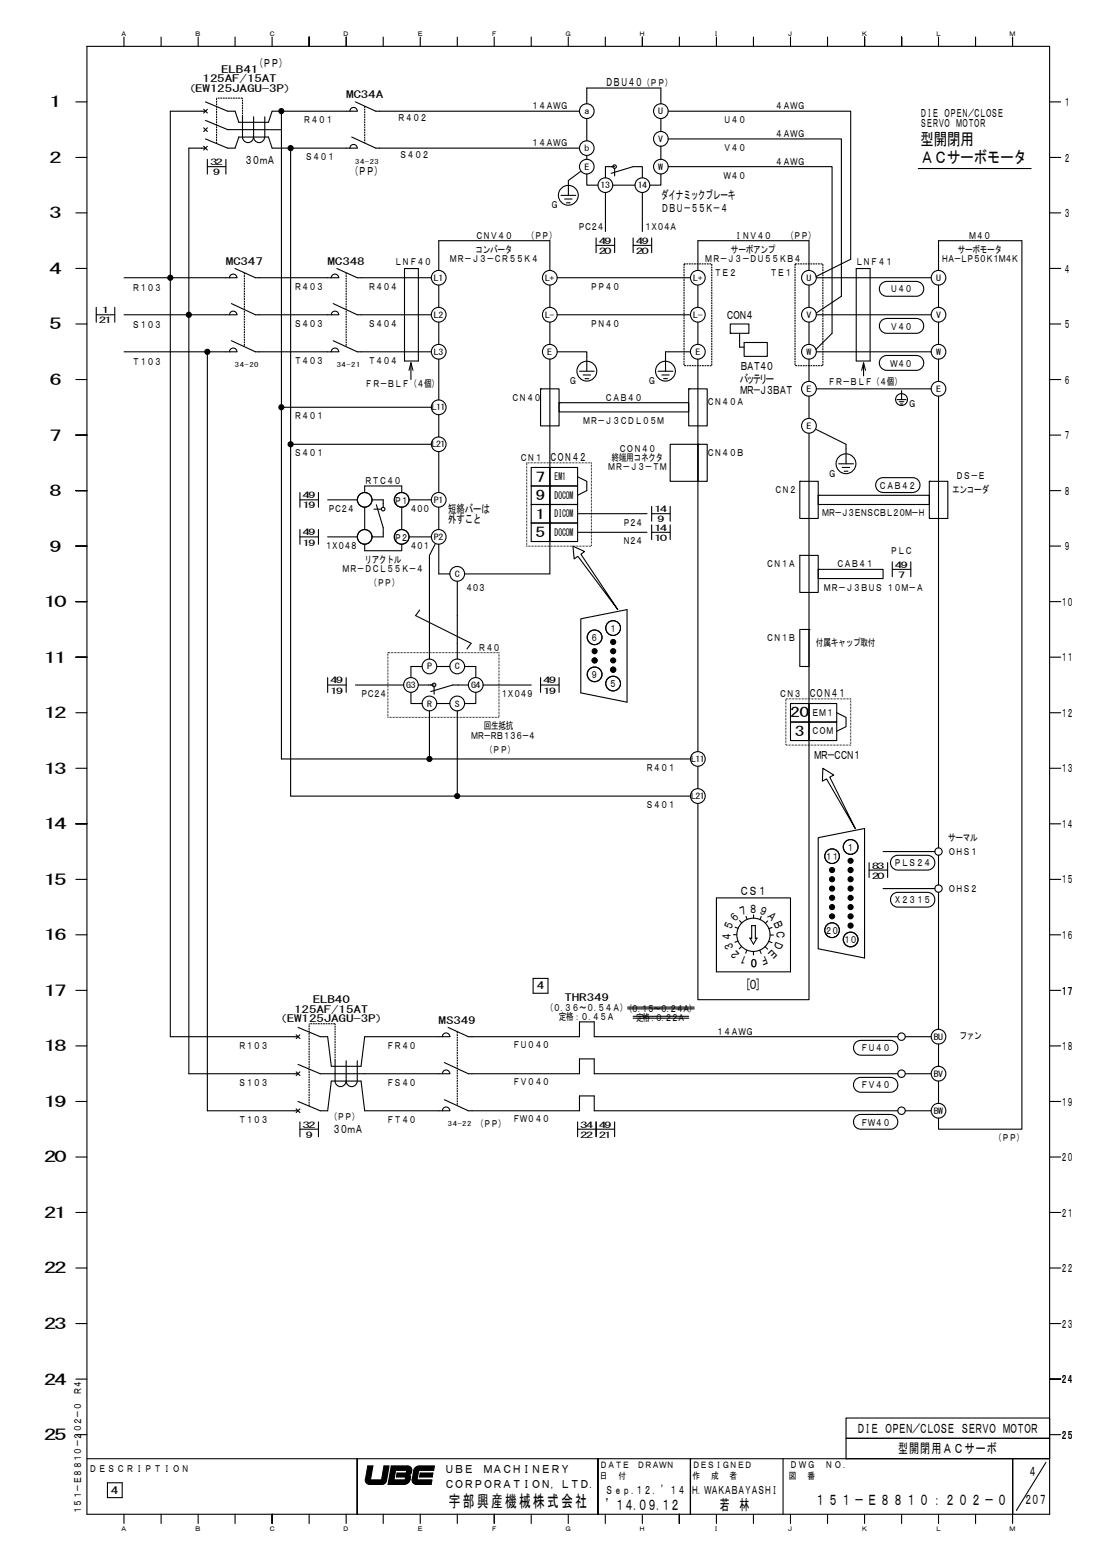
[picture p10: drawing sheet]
<svg xmlns="http://www.w3.org/2000/svg" width="210mm" height="297mm" viewBox="0 0 210 297" stroke-linecap="round" stroke-linejoin="round" font-family="sans-serif">
<g fill="none" stroke="#000" stroke-width=".21">
<path d="M14.5 19.5h2.1M16.6 8.8h183.8v280.3h-183.8zM23.7 7.1v1.7M30.8 7.1v1.7M37.8 7.1v1.7M39.2 19.5l4.3 1.7h1.4l.7 2.1h5.6l.7-2.1h16.3M44.9 7.1v1.7M51.9 7.1v1.7M59 7.1v1.7M66.1 7.1v1.7M67.9 19.5l3.8 1.7h38.9M73.2 7.1v1.7"/>
<path d="M80.2 7.1v1.7M87.3 7.1v1.7M94.3 7.1v1.7M101.4 7.1v1.7M108.5 7.1v1.7M112 19.8v-3h14.2v3M115.5 7.1v1.7M122.6 7.1v1.7M129.7 7.1v1.7M136.8 7.1v1.7M143.8 7.1v1.7M150.9 7.1v1.7"/>
<path d="M158 7.1v1.7M165 7.1v1.7M172.1 7.1v1.7M179.2 7.1v1.7M186.2 7.1v1.7M193.3 7.1v1.7M200.4 19.5h2.1M14.5 30.1h2.1M38.9 24.4l.7 .7M38.9 20.9l.7 .7M38.9 27.9l.7 .7M39.2 23l4.3 1.7 10.2 .1"/>
<path d="M39.2 21.2h-6.7v176.7h24.4M39.2 28.3h-3.2v176.7h20.9M39.2 26.5l4.3 1.8h1.4l.7-2.1h5.6l.7 2.1h16.3M39.6 24.4l-.7 .7M39.6 31.8h3.5M39.6 30.4v2.8M39.6 20.9l-.7 .7M39.6 27.9l-.7 .7M43.1 30.4v2.8M46.3 22.3v3.9a1.06 1.06 0 0 0 1 1 1.06 1.06 0 0 0 1.1-1v-3.9M50.5 22.3v3.9a1.06 1.06 0 0 1-1 1 1.06 1.06 0 0 1-1.1-1M53.7 21.2v123.7h78.1"/>
<path d="M55.5 28.3v123.7h76.3M66.8 21.2a.7 .7 0 0 1 .7-.7 .7 .7 0 0 1 .7 .7M66.8 28.3a.7 .7 0 0 1 .7-.7 .7 .7 0 0 1 .7 .7M67.1 26.2l4.6 2.1h38.9M107.1 37.3h2.8M107.8 38h1.4M108.1 38.7h.7M110.8 32.7l-2.3 1.8v2.8M112 33.2v2.1h2.2M112 22.6v4.3M112 29.7v.7M115.6 36.8v7.4"/>
<path d="M116.7 33.1l4.2-1.3h1.7v2.1M117 35.3h4.2M117.3 31.8h-1.7v2.1M117.3 32.2v1.4M122.6 36.8v7.4M126.2 33.2v2.1h-2.2M126.2 22.6v2.5M126.2 27.9v2.5M127.6 31.8h31.2v31.8l-3.1 3.1M127.6 21.2h34.8v28.3l-6.7 3.3M127.6 26.5h33v30.1l-4.7 3.1M175.3 32.2h21.5"/>
<path d="M200.4 30.1h2.1M14.5 40.6h2.1M14.5 51.2h2.1M18.4 58.7v2.8M21.9 58.7v2.8M43.8 53a.71 .71 0 0 1 .7-.7 .71 .71 0 0 1 .7 .7h-21.5M44.2 58l4.6 2.1h15.9a.71 .71 0 0 0-.7-.7 .71 .71 0 0 0-.8 .7M44.9 51.3l3.9 1.7h15.9a.71 .71 0 0 0-.7-.7 .71 .71 0 0 0-.8 .7M63.6 58l4.6 2.1h14.1M64.3 51.3l3.9 1.7h14.1M77.2 51.3h2.7v17.6h-2.7zM83.8 54.4v4.3"/>
<path d="M83.8 51.6v-5.6h21.2v5.6M105 54.4v4.3M106.4 53h25.4M113.8 45.4v2.8M113.8 46.8h3.5M117.3 45.4v2.8M120.9 46.8h3.5M120.9 45.4v2.8M124.4 45.4v2.8M133.2 54.4v4.3M133.2 51.6v-5.6h21.2v5.6M154.4 54.4v4.3"/>
<path d="M155.9 53h21.9M163.4 51.3h2.7v17.6h-2.7zM168.2 54.2l.4-.3 .7-.2h5.6a1.42 1.42 0 0 1 1.4 1.4 1.42 1.42 0 0 1-1.4 1.5h-5.8a1.42 1.42 0 0 1-.9-2.4zM179.2 51.6v-5.6h15.9v169.6h-15.9v-2.2M179.2 54.4v4.3M200.4 40.6h2.1M200.4 51.2h2.1M14.5 61.8h2.1M14.5 72.5h2.1M18.4 60.1h3.5M39.6 67.2v144.8h17.3M43.8 60.1a.71 .71 0 0 1 .7-.7 .71 .71 0 0 1 .7 .7h-21.5"/>
<path d="M43.8 67.1a.71 .71 0 0 1 .7-.7 .71 .71 0 0 1 .7 .7l-21.5 .1M44.2 65l4.6 2.2 15.9-.1a.71 .71 0 0 0-.7-.7 .71 .71 0 0 0-.8 .7M53.7 77.7h28.6M63.6 65l4.6 2.2h14.1M78.4 69.3l-.3 1.4M78.4 69.3v3.2M78.4 69.3l.4 1.4M83.8 61.5v4.2M83.8 79.2v4.2M83.8 68.6v7.7M103.2 74.2h3.5v7.1h-3.5zM103.2 74.2h.1"/>
<path d="M105 68.6v41h-16.3M105 61.5v4.2M106.4 60.1h25.4M106.4 67.2h5.6v3.7M106.7 76.9h24.8v1.7h-24.8zM106.7 76.9h.1M110.6 70.9h2.8M111.3 71.6h1.4M111.7 72.3h.7M125.6 70.9h2.9M126.3 71.6h1.4M126.7 72.3h.7"/>
<path d="M131.5 74.2h3.5v7.1h-3.5zM131.5 74.2h.1M131.8 67.2h-4.8v3.7M133.2 61.5v4.2M133.2 68.6v74.9M139.4 61.8h3.6v1.8h-3.6zM139.4 63.6h.1M141.2 63.6v2.7h.8M142 65.4h4.5v2.6h-4.5zM142 65.4h.1M154.4 61.5v4.2M154.4 68.6v4.2"/>
<path d="M154.4 75.6v4.3M155.9 60.1h21.9M155.9 67.2h21.9M155.9 74.2h21.9M164.8 69.3l-.3 1.4M164.8 69.3l.4 1.4M164.8 69.3v2.5M168.2 68.4l.4-.4 .5-.1h5.8a1.42 1.42 0 0 1 1.4 1.4 1.42 1.42 0 0 1-1.4 1.4h-5.8a1.42 1.42 0 0 1-.9-2.3zM168.2 61.3l.4-.3 .7-.2h5.6a1.42 1.42 0 0 1 1.4 1.4 1.42 1.42 0 0 1-1.4 1.4h-5.8a1.43 1.43 0 0 1-.9-2.3zM171.2 76.3h1.8M171.7 76.7h.8M171.9 77.1h.4"/>
<path d="M172.1 74.6v1.7M179.2 61.5v4.2M179.2 75.6v86.3M179.2 68.6v4.2M200.4 61.8h2.1M200.4 72.5h2.1M14.5 83.1h2.1M14.5 93.7h2.1M55.5 84.8h26.8M57.3 95.4h3.5M57.3 94v2.8M60.8 94v2.8"/>
<path d="M62.5 95.4h5.7M69.6 96.8v4.3M69.6 94v-1.2h7.1v1.2M71 95.4h2.2v1.4M71.4 97.2h1.4M71.8 96.4l1.4 4.3v1.8h-2.2M76.7 96.8v4.3M78.1 95.4h4.2M83.8 96.8v4.3M83.8 86.2v7.8M100.5 88.3h12.4v16h-12.4zM101.4 89.2h3.6v14.2h-3.6z"/>
<path d="M101.4 92.8h3.6M101.4 96.3h3.6M101.4 99.8h3.6M105 89.2h5.3v3.6h-5.3zM105 89.2h.1M105 92.8h5.3v3.5h-5.3zM105 92.8h.1M105 96.3h5.3v3.5h-5.3zM105 96.3h.1M105 99.8h5.3v3.6h-5.3zM105 99.8h.1M110.3 91l1.7 .9v1.8l-1.7 .9"/>
<path d="M110.3 98.1h13.2M124.4 98.1h3.5M124.4 96.7v2.8M127.9 96.7v2.8M127.9 84.8h5.3v7.1h-5.3zM133.2 84.8h1.8v7.1h-1.8zM133.2 84.8h.1M152.7 91.9h3.5v7.1h-3.5zM152.7 91.9h.1M154.4 82.7v108.1h-21.2v-37.4M155.9 82l5.6 2.8v3.7M156.2 94.6h21.2v1.7h-21.2z"/>
<path d="M156.2 94.6h.1M160.1 88.5h2.8M160.8 89.2h1.4M161.1 90h.8M167.5 91.7l.4-.3 .5-.2h5.8a1.42 1.42 0 0 1 1.4 1.4 1.42 1.42 0 0 1-1.4 1.4h-5.6a1.42 1.42 0 0 1-1.3-.8 1.42 1.42 0 0 1 .2-1.5zM177.4 91.9h3.5v7.1h-3.5zM177.4 91.9h.1M200.4 83.1h2.1M200.4 93.7h2.1M14.5 104.2h2.1M14.5 114.9h2.1M57.3 102.5h3.5"/>
<path d="M57.3 101.1v2.8M60.8 101.1v2.8M62.5 102.5h5.7M76.7 103.9v1.2h-7.1v-1.2M78.1 102.5h4.2M80.1 116.5l-.8 1 10.6 5.3-.8 1.1M83.1 103.8l-1.1 2.2v19.8M83.8 103.9v5.7h2.1M87.3 111v14.8M109.4 104.3l2.2 1-.7 .5 7 10.6-7.6-10.2-.7 .5zM110.3 101.6h13.2M110.9 118.1l8.8-1.7v17.6l-8.8-1.7z"/>
<path d="M124.4 101.6h3.5M124.4 100.2v2.8M127.9 100.2v2.8M152.7 106h3.5v7.1h-3.5zM152.7 106h.1M156.2 108.7h12.4v1.7h-12.4zM156.2 108.7h.1M170.3 107.3v2.8M170.3 108.7h3.6M173.9 107.3v2.8M200.4 104.2h2.1M200.4 114.9h2.1"/>
<path d="M14.5 125.5h2.1M14.5 136.1h2.1M62.5 130.8h3.6M62.5 129.3v2.9M66.1 129.3v2.9M67.9 130.8h9.1M74 124.6h21.3v12.3h-21.3zM78.4 132.2v2.1h2.2M80.6 127.2h-2.2v2.1M82 135.7v9.2M82.9 130.8h-3M82.9 131.1v1.4"/>
<path d="M83.4 134.3h2.5M83.4 127.2h2.5M87.3 135.7v16.3M88.7 127.2h2.1v2.1M89.4 130.8h-3l-4.2 1.2M90.8 132.2v2.1h-2.1M92.2 130.8h9.2M103.2 130.8h3.5M103.2 129.3v2.9M106.7 129.3v2.9M150 133.4h12.4v8.8h-12.4zM150.9 134.3h3.5v7.1h-3.5z"/>
<path d="M150.9 137.8h3.5M152.7 120.2h1.7v7h-1.7zM154.4 134.3h5.3v3.5h-5.3zM154.4 134.3h.1M154.4 137.8h5.3v3.6h-5.3zM154.4 137.8h.1M154.4 120.2h.1M159.7 136.1l1.8 .8v1.8l-1.8 .9M200.4 125.5h2.1M200.4 136.1h2.1M14.5 146.7h2.1M14.5 157.3h2.1"/>
<path d="M133.2 146.3v4.3M156.2 159.9l8.8-1.7v24.7l-8.8-1.8zM157.1 146.7l2.1 1.3-.8 .4 4.9 9.8-5.5-9.5-.8 .4zM200.4 146.7h2.1M200.4 157.3h2.1M14.5 167.9h2.1M14.5 178.5h2.1M136.8 171.4h14.1v14.1h-14.1zM140 178.4h.6M140.3 177l.6 .2M140.9 179.7l-.6 .2M141.2 175.7l.4 .5"/>
<path d="M142.4 174.9l.2 .6M143.4 176.7h.8v2.5l.3-.1-.7 1.1-.6-1.1 .3 .1v-2.5M143.8 174.6v.7M145.3 175l-.2 .5M146.6 175.8l-.5 .4M146.7 179.7l.7 .3M147 178.5h.6M147.4 177.1l-.6 .2M165.9 164.7v2.8M165.9 166.1h3.5M168.6 162.6h9.9M168.6 169.6h9.9"/>
<path d="M169.4 164.7v2.8M170.3 163.8l.4-.3 .6-.2h5.7a1.41 1.41 0 0 1 1.5 1.4 1.41 1.41 0 0 1-1.5 1.4h-5.7a1.42 1.42 0 0 1-1-2.3zM170.3 170.8l.4-.3 .6-.2h5.7a1.41 1.41 0 0 1 1.5 1.5 1.41 1.41 0 0 1-1.5 1.4h-5.7a1.42 1.42 0 0 1-1-2.4zM179.2 163.3v5.6M179.2 170.3v26.2M200.4 167.9h2.1M200.4 178.5h2.1M14.5 189.1h2.1M14.5 199.7h2.1M56.5 197.5l.8 .8M56.9 196.1l4.2 1.8h1.4l.7 5.7h5.7l.7-5.7h16.3a.71 .71 0 0 0-.7-.7 .71 .71 0 0 0-.7 .7M57.3 197.5l-.8 .8"/>
<path d="M85.5 196.1l3.9 1.8h21.2v-2.8h2.8v2.8h58M101.8 186.8h2.8v2.8h-2.8zM119.8 192.6h12.7M119.8 192.3h12.7M120.9 194.4h10.6M120.9 194h10.6M141.5 180.7l-.4 .4M142.6 181.4l-.3 .6M143.8 181.7v.6M145 181.4l.3 .6M146 180.7l.5 .5M163.2 199.1l.4-.3 .7-.2h5.7a1.42 1.42 0 0 1 1.4 1.4 1.42 1.42 0 0 1-1.4 1.4h-5.7a1.42 1.42 0 0 1-1.3-.8 1.42 1.42 0 0 1 .2-1.5z"/>
<path d="M172.8 197.9h5M179.2 199.3v4.3M200.4 189.1h2.1M200.4 199.7h2.1M14.5 210.3h2.1M56.5 204.6l.8 .7M56.5 211.7l.8 .7M56.9 203.2l4.2 1.8h24.8a.71 .71 0 0 0-.7-.7 .71 .71 0 0 0-.7 .7M56.9 210.3l4.2 1.7h1.4l.7-5.6h5.7l.7 5.6h16.3a.71 .71 0 0 0-.7-.7 .71 .71 0 0 0-.7 .7M57.3 214.2v2.8M57.3 204.6l-.8 .7M57.3 211.7l-.8 .7"/>
<path d="M57.3 215.6h3.5M60.8 214.2v2.8M64 202.5v3.9a1.05 1.05 0 0 0 1 1 1.05 1.05 0 0 0 1.1-1M66.1 202.5v3.9a1.06 1.06 0 0 0 1 1 1.06 1.06 0 0 0 1.1-1v-3.9M84.8 202.8l4.6 2.2h21.2v-2.9h2.8v2.9h58M84.8 209.9l4.6 2.1h21.2v-2.8h2.8v2.8h58M110.3 215.6h7M110.3 214.2v2.8M113.8 214.2v2.8M117.3 214.2v2.8M163.2 206.2l.4-.3 .6-.2h5.8a1.42 1.42 0 0 1 1.4 1.4 1.42 1.42 0 0 1-1.4 1.4h-5.8a1.43 1.43 0 0 1-1-2.3zM163.2 213.2l.4-.3 .6-.2h5.8a1.41 1.41 0 0 1 1.4 1.5 1.41 1.41 0 0 1-1.4 1.4h-5.8a1.42 1.42 0 0 1-1-2.4z"/>
<path d="M172.8 212h5M172.8 205h5M179.2 206.4v4.2M200.4 210.3h2.1M14.5 220.9h2.1M14.5 231.5h2.1M200.4 220.9h2.1M200.4 231.5h2.1M14.5 242.1h2.1M14.5 252.7h2.1M200.4 242.1h2.1M200.4 252.7h2.1"/>
<path d="M14.5 263.3h2.1M14.5 273.9h2.1M16.6 278.5h183.8M68.2 278.5v10.6M114.2 278.5v10.6M131.8 278.5v10.6M149.5 278.5v10.6M161.5 270.7h38.9v3.9h-38.9zM161.5 274.6h.1M161.5 274.6h38.9v3.9h-38.9zM161.5 278.5h.1M193.3 278.5v12.3"/>
<path d="M199.7 279.2l-5.7 9.2M200.4 263.3h2.1M200.4 273.9h2.1M20.5 283.1h2.8v2.8h-2.8zM23.7 289.1v1.7M30.8 289.1v1.7M37.8 289.1v1.7M44.9 289.1v1.7M51.9 289.1v1.7M59 289.1v1.7M66.1 289.1v1.7M73.2 289.1v1.7"/>
<path d="M73.7 282.7a.79 .79 0 0 1-.7 .7M73.8 282.7l.5-2.9h-1l-.5 2.7h-2.1l.5-2.7h-1l-.5 2.8a.79 .79 0 0 0 .8 .8h2.5M75.5 280.7h2.1v.5h-1.8l-.1 .8h1.7l-.1 .5h-2.1zM78 281.5l.3 .2v.8M78.5 281.1l-.4 .4M78.5 281.2l.1-.5a.75 .75 0 0 0-.8-.9h-3.1l-.6 3.6h3.1a1.18 1.18 0 0 0 1.1-.9M79 280.7a1.09 1.09 0 0 1 1.1-.9h2.8l-.1 .9h-2.9l-.3 1.8h2.9l-.2 .9h-2.9a.83 .83 0 0 1-.7-1M79 280.8l-.3 1.7M80.2 281.2h2.4l-.1 .8h-2.4zM80.2 289.1v1.7M87.3 289.1v1.7M94.3 289.1v1.7"/>
<path d="M101.4 289.1v1.7M108.5 289.1v1.7M115.5 289.1v1.7M122.6 289.1v1.7M129.7 289.1v1.7M136.8 289.1v1.7M143.8 289.1v1.7M150.9 289.1v1.7M158 289.1v1.7M165 289.1v1.7M172.1 289.1v1.7M179.2 289.1v1.7"/>
<path d="M186.2 289.1v1.7"/>
<circle cx="108.5" cy="37.3" r="1.89"/>
<circle cx="112" cy="21.2" r="1.4"/>
<circle cx="112" cy="28.3" r="1.4"/>
<circle cx="112" cy="31.8" r="1.4"/>
<circle cx="115.6" cy="35.3" r="1.4"/>
<circle cx="117.3" cy="31.8" r=".35"/>
<circle cx="122.6" cy="35.3" r="1.4"/>
<circle cx="126.1" cy="21.2" r="1.4"/>
<circle cx="126.1" cy="26.5" r="1.4"/>
<circle cx="126.2" cy="31.8" r="1.4"/>
<circle cx="83.7" cy="53" r="1.4"/>
<circle cx="105" cy="53" r="1.4"/>
<circle cx="133.2" cy="53" r="1.4"/>
<circle cx="154.4" cy="53" r="1.4"/>
<circle cx="179.2" cy="53" r="1.4"/>
<circle cx="83.7" cy="60.1" r="1.41"/>
<circle cx="83.7" cy="67.1" r="1.41"/>
<circle cx="83.7" cy="77.8" r="1.41"/>
<circle cx="105" cy="67.1" r="1.41"/>
<circle cx="105" cy="60.1" r="1.41"/>
<circle cx="112" cy="70.9" r="1.89"/>
<circle cx="127" cy="70.9" r="1.89"/>
<circle cx="133.2" cy="60.1" r="1.41"/>
<circle cx="133.2" cy="67.1" r="1.41"/>
<circle cx="154.4" cy="67.1" r="1.41"/>
<circle cx="154.4" cy="74.2" r="1.41"/>
<circle cx="154.4" cy="60.1" r="1.41"/>
<circle cx="172.1" cy="76.3" r="1.14"/>
<circle cx="179.1" cy="60.1" r="1.4"/>
<circle cx="179.1" cy="74.2" r="1.4"/>
<circle cx="179.1" cy="67.1" r="1.4"/>
<circle cx="69.6" cy="95.4" r="1.4"/>
<circle cx="73.1" cy="97.2" r=".35"/>
<circle cx="76.7" cy="95.4" r="1.4"/>
<circle cx="83.7" cy="95.4" r="1.4"/>
<circle cx="83.7" cy="84.8" r="1.4"/>
<circle cx="154.4" cy="81.3" r="1.41"/>
<circle cx="161.5" cy="88.5" r="1.89"/>
<circle cx="69.6" cy="102.5" r="1.4"/>
<circle cx="76.7" cy="102.5" r="1.4"/>
<circle cx="83.7" cy="102.5" r="1.4"/>
<circle cx="87.3" cy="109.5" r="1.41"/>
<circle cx="117" cy="119.9" r="1.41"/>
<circle cx="78.4" cy="130.8" r="1.4"/>
<circle cx="82" cy="127.2" r="1.4"/>
<circle cx="82" cy="134.3" r="1.4"/>
<circle cx="82.9" cy="130.8" r=".35"/>
<circle cx="87.3" cy="127.2" r="1.41"/>
<circle cx="87.3" cy="134.3" r="1.41"/>
<circle cx="90.8" cy="130.8" r="1.41"/>
<circle cx="113.5" cy="128.7" r="1.4"/>
<circle cx="113.5" cy="121.7" r="1.4"/>
<circle cx="117" cy="130.5" r="1.4"/>
<circle cx="133.2" cy="152" r="1.41"/>
<circle cx="133.2" cy="144.9" r="1.4"/>
<circle cx="143.8" cy="178.5" r="3.2"/>
<circle cx="158.8" cy="177.6" r="1.4"/>
<circle cx="158.8" cy="163.4" r="1.4"/>
<circle cx="162.4" cy="161.7" r="1.41"/>
<circle cx="162.4" cy="179.3" r="1.4"/>
<circle cx="179.2" cy="162.6" r=".7"/>
<circle cx="179.2" cy="169.6" r=".7"/>
<circle cx="172.1" cy="197.9" r=".71"/>
<circle cx="179.1" cy="197.9" r="1.4"/>
<circle cx="172.1" cy="212" r=".71"/>
<circle cx="172.1" cy="205" r=".71"/>
<circle cx="179.1" cy="212" r="1.4"/>
<circle cx="179.1" cy="205" r="1.4"/>
</g>
<path d="M70.2 279.8l-.5 2.7a.79 .79 0 0 0 .7 .9h2.7l.5-.3 .2-.4 .5-2.9h-1l-.5 2.7h-2.1l.5-2.7zM74.7 279.8l-.6 3.6h3.2a1.22 1.22 0 0 0 1-1.8h-.2l.4-.3 .1-.8-.4-.5-.3-.2zM75.5 280.7h2.1v.5h-1.8l-.1 .8h1.7l-.1 .5h-2.1zM79.4 280a2.6 2.6 0 0 0-.6 1.9l-.1 .7a.79 .79 0 0 0 .7 .8h2.9l.2-.9h-2.9l.3-1.8h2.9l.1-.9h-3zM80.2 281.2l-.1 .8h2.4l.1-.8z" fill-rule="evenodd" fill="#000"/>
<path d="M46.3 18.7h-5M41.3 27.4v-8.7M46.3 22.3v-3.6M69.6 20.3v7M46.7 52v14.2M66.1 52v14.2M130.6 50.4h5.3v19.4h-5.3zM151.8 50.4h5.3v19.4h-5.3zM64 195.4h-5M87.3 196.9v14.2M59 211.2v-15.8M64 202.5v-7.1" fill="none" stroke="#000" stroke-width=".21" stroke-dasharray=".3 .1" stroke-linecap="butt"/>
<g fill="#000" stroke="#000" stroke-width=".21">
<circle cx="53.7" cy="21.2" r=".48"/>
<circle cx="55.5" cy="28.3" r=".49"/>
<circle cx="32.5" cy="53" r=".49"/>
<circle cx="36" cy="60.1" r=".49"/>
<circle cx="39.6" cy="67.2" r=".49"/>
<circle cx="53.7" cy="77.7" r=".48"/>
<circle cx="55.5" cy="84.8" r=".49"/>
<circle cx="113.5" cy="124.3" r=".48"/>
<circle cx="113.5" cy="126.1" r=".48"/>
<circle cx="117.1" cy="127.8" r=".49"/>
<circle cx="117.1" cy="124.3" r=".49"/>
<circle cx="117.1" cy="122.6" r=".49"/>
<circle cx="117.1" cy="126.1" r=".48"/>
<circle cx="82" cy="144.9" r=".49"/>
<circle cx="87.3" cy="152" r=".48"/>
<circle cx="158.8" cy="166.1" r=".49"/>
<circle cx="158.8" cy="169.6" r=".49"/>
<circle cx="158.8" cy="173.2" r=".49"/>
<circle cx="158.8" cy="167.8" r=".49"/>
<circle cx="158.8" cy="174.9" r=".48"/>
<circle cx="158.8" cy="171.4" r=".48"/>
<circle cx="162.4" cy="166.1" r=".49"/>
<circle cx="162.4" cy="167.8" r=".49"/>
<circle cx="162.4" cy="169.6" r=".49"/>
<circle cx="162.4" cy="173.2" r=".49"/>
<circle cx="162.4" cy="176.7" r=".49"/>
<circle cx="162.4" cy="164.3" r=".48"/>
<circle cx="162.4" cy="174.9" r=".48"/>
<circle cx="162.4" cy="171.4" r=".48"/>
</g>
<g font-size="3.2">
<text x="175.7" y="27.7">型開閉用</text>
<text x="175.7" y="31.2">ＡＣサーボモータ</text>
<text x="85.7" y="287.7">宇部興産機械株式会社</text>
</g>
<g font-size="2.9">
<text x="155.6" y="287.3">１ ５ １ － Ｅ ８ ８ １ ０ ： ２ ０ ２ － ０</text>
<text x="115.6" y="288.2">’１４．０９．１２</text>
<text x="137.4" y="288.2">若 林</text>
</g>
<g font-size="2.8">
<text x="9.4" y="20.5">1</text>
<text x="9.4" y="31.1">2</text>
<text x="9.4" y="41.7">3</text>
<text x="9.4" y="52.3">4</text>
<text x="9.4" y="62.9">5</text>
<text x="9.4" y="73.5">6</text>
<text x="9.4" y="84.1">7</text>
<text x="9.4" y="94.7">8</text>
<text x="9.4" y="105.3">9</text>
<text x="8.4" y="115.9">10</text>
<text x="8.4" y="126.5">11</text>
<text x="8.4" y="137.1">12</text>
<text x="8.4" y="147.7">13</text>
<text x="8.4" y="158.3">14</text>
<text x="8.4" y="168.9">15</text>
<text x="8.4" y="179.5">16</text>
<text x="8.4" y="190.1">17</text>
<text x="8.4" y="200.7">18</text>
<text x="8.4" y="211.3">19</text>
<text x="8.4" y="221.9">20</text>
<text x="8.4" y="232.5">21</text>
<text x="8.4" y="243.1">22</text>
<text x="8.4" y="253.7">23</text>
<text x="8.4" y="264.3">24</text>
<text x="8.4" y="274.9">25</text>
</g>
<g font-size="2.5">
<text x="102.2" y="91.9">7</text>
<text x="102.2" y="95.4">9</text>
<text x="102.2" y="99">1</text>
<text x="102.2" y="102.5">5</text>
<text x="150.8" y="137">20</text>
<text x="151.7" y="140.5">3</text>
<text x="141.4" y="188.7">［０］</text>
<text x="163.5" y="273.5">ＤＩＥ　ＯＰＥＮ／ＣＬＯＳＥ　ＳＥＲＶＯ　ＭＯＴＯＲ</text>
<text x="171.4" y="277.4">型開閉用ＡＣサーボ</text>
<text x="193.5" y="281.9">４</text>
<text x="195.5" y="287.2">２０７</text>
</g>
<g font-size="2.3">
<text x="141.2" y="170.9">ＣＳ１</text>
<text x="139.5" y="177.8" transform="rotate(-68 139.5 177.8)">５</text>
<text x="139.5" y="179.6" transform="rotate(-90 139.5 179.6)">４</text>
<text x="140.1" y="176.2" transform="rotate(-45 140.1 176.2)">６</text>
<text x="141.3" y="174.9" transform="rotate(-22 141.3 174.9)">７</text>
<text x="142.9" y="174.2">８</text>
<text x="144.7" y="174.2" transform="rotate(22 144.7 174.2)">９</text>
<text x="146.3" y="174.9" transform="rotate(45 146.3 174.9)">Ａ</text>
<text x="147.5" y="176" transform="rotate(68 147.5 176)">Ｂ</text>
<text x="148.2" y="177.6" transform="rotate(90 148.2 177.6)">Ｃ</text>
<text x="148.3" y="179.4" transform="rotate(112 148.3 179.4)">Ｄ</text>
<text x="140.2" y="181.1" transform="rotate(-112 140.2 181.1)">３</text>
<text x="141.5" y="182.3" transform="rotate(-135 141.5 182.3)">２</text>
<text x="143.1" y="183" transform="rotate(-158 143.1 183)">１</text>
<text x="144.8" y="183" transform="rotate(-180 144.8 183)">０</text>
<text x="146.4" y="182.2" transform="rotate(158 146.4 182.2)">Ｆ</text>
<text x="147.6" y="181" transform="rotate(135 147.6 181)">Ｅ</text>
</g>
<g font-size="2.2">
<text x="48.6" y="12.8">（ＰＰ）</text>
<text x="115.6" y="16.4">ＤＢＵ４０</text>
<text x="175.7" y="22.3">ＤＩＥ　ＯＰＥＮ／ＣＬＯＳＥ</text>
<text x="203.1" y="20.3">１</text>
<text x="175.7" y="24.3">ＳＥＲＶＯ　ＭＯＴＯＲ</text>
<text x="46.7" y="31.4">３０ｍＡ</text>
<text x="66.8" y="33.3">（ＰＰ）</text>
<text x="203.1" y="30.8">２</text>
<text x="126.2" y="37.9">ダイナミックブレーキ</text>
<text x="126.2" y="40.6">ＤＢＵ－５５Ｋ－４</text>
<text x="203.1" y="41.4">３</text>
<text x="203.1" y="52">４</text>
<text x="138.6" y="60.9">ＣＯＮ４</text>
<text x="203.1" y="62.7">５</text>
<text x="141.2" y="70.6">ＢＡＴ４０</text>
<text x="141.2" y="73.2">バッテリー</text>
<text x="141.2" y="75.1">ＭＲ－Ｊ３ＢＡＴ</text>
<text x="203.1" y="73.3">６</text>
<text x="203.1" y="83.8">７</text>
<text x="104.9" y="87.9">ＣＯＮ４２</text>
<text x="203.1" y="94.4">８</text>
<text x="85.6" y="97.9">短絡バーは</text>
<text x="85.6" y="99.9">外すこと</text>
<text x="203.1" y="105">９</text>
<text x="202.5" y="115.7">１０</text>
<text x="202.5" y="126.3">１１</text>
<text x="154.4" y="133">ＣＯＮ４１</text>
<text x="202.5" y="136.9">１２</text>
<text x="155.4" y="144.8">ＭＲ－ＣＣＮ１</text>
<text x="202.5" y="147.5">１３</text>
<text x="202.5" y="158.1">１４</text>
<text x="202.5" y="168.7">１５</text>
<text x="202.5" y="179.3">１６</text>
<text x="202.5" y="189.9">１７</text>
<text x="202.5" y="200.5">１８</text>
<text x="202.5" y="211.1">１９</text>
<text x="63.5" y="216.4">３０ｍＡ</text>
<text x="202.5" y="221.7">２０</text>
<text x="202.5" y="232.3">２１</text>
<text x="202.5" y="242.9">２２</text>
<text x="202.5" y="253.5">２３</text>
<text x="202.5" y="264.1">２４</text>
<text x="202.5" y="274.7">２５</text>
<text x="84.9" y="281.2">ＵＢＥ</text>
<text x="92.2" y="281.2">ＭＡＣＨＩＮＥＲＹ</text>
<text x="84.9" y="284">ＣＯＲＰＯＲＡＴＩＯＮ，ＬＴＤ．</text>
<text x="115.6" y="285.3">Ｓｅｐ．１２．’１４</text>
<text x="131.9" y="285.3">Ｈ．ＷＡＫＡＢＡＹＡＳＨＩ</text>
</g>
<g font-size="1.9">
<text x="35.8" y="17.5">(EW125JAGU-3P)</text>
<text x="38.7" y="15.7">125AF/15AT</text>
<text x="42.2" y="14">ELB41</text>
<text x="122.7" y="16.4">（ＰＰ）</text>
<text x="57.9" y="23.5">Ｒ４０１</text>
<text x="66.1" y="18.7">MC34A</text>
<text x="75.9" y="23.2">Ｒ４０２</text>
<text x="101.4" y="20.8">１４ＡＷＧ</text>
<text x="138.1" y="23.5">Ｕ４０</text>
<text x="148" y="20.8">４ＡＷＧ</text>
<text x="101.4" y="27.9">１４ＡＷＧ</text>
<text x="138.1" y="28.8">Ｖ４０</text>
<text x="148" y="26.2">４ＡＷＧ</text>
<text x="58.3" y="30.6">Ｓ４０１</text>
<text x="76.3" y="30.2">Ｓ４０２</text>
<text x="138.1" y="34.1">Ｗ４０</text>
<text x="148" y="31.5">４ＡＷＧ</text>
<text x="105.1" y="39.8">Ｇ</text>
<text x="90.7" y="45.6">ＣＮＶ４０</text>
<text x="100.6" y="45.6">（ＰＰ）</text>
<text x="110.3" y="43.8">ＰＣ２４</text>
<text x="123" y="43.8">１Ｘ０４Ａ</text>
<text x="140.2" y="45.6">ＩＮＶ４０</text>
<text x="150.1" y="45.6">（ＰＰ）</text>
<text x="184.9" y="45.6">Ｍ４０</text>
<text x="43.1" y="50.5">MC347</text>
<text x="62.5" y="50.5">MC348</text>
<text x="75.3" y="50.5">ＬＮＦ４０</text>
<text x="85.8" y="50">ＭＲ－Ｊ３－ＣＲ５５Ｋ４</text>
<text x="90.7" y="48.2">コンバータ</text>
<text x="134.6" y="50">ＭＲ－Ｊ３－ＤＵ５５ＫＢ４</text>
<text x="136.3" y="52.7">ＴＥ２</text>
<text x="139.5" y="48.2">サーボアンプ</text>
<text x="146.9" y="52.7">ＴＥ１</text>
<text x="163.3" y="50.5">ＬＮＦ４１</text>
<text x="179.6" y="50">ＨＡ－ＬＰ５０Ｋ１Ｍ４Ｋ</text>
<text x="182.8" y="48.2">サーボモータ</text>
<text x="25.2" y="55.5">Ｒ１０３</text>
<text x="56.1" y="55.3">Ｒ４０３</text>
<text x="70.3" y="55.3">Ｒ４０４</text>
<text x="112.7" y="55.3">ＰＰ４０</text>
<text x="169.9" y="55.8">Ｕ４０</text>
<text x="25.2" y="62.5">Ｓ１０３</text>
<text x="56.1" y="62.4">Ｓ４０３</text>
<text x="70.3" y="62.4">Ｓ４０４</text>
<text x="112.7" y="62.4">ＰＮ４０</text>
<text x="169.9" y="62.9">Ｖ４０</text>
<text x="25.2" y="69.6">Ｔ１０３</text>
<text x="56.1" y="69.4">Ｔ４０３</text>
<text x="70.3" y="69.4">Ｔ４０４</text>
<text x="169.9" y="70">Ｗ４０</text>
<text x="69.7" y="73.9">ＦＲ－ＢＬＦ（４個）</text>
<text x="97.6" y="76.5">ＣＮ４０</text>
<text x="108.7" y="73.3">Ｇ</text>
<text x="115.5" y="76.5">ＣＡＢ４０</text>
<text x="123.7" y="73.3">Ｇ</text>
<text x="134.9" y="77.4">ＣＮ４０Ａ</text>
<text x="158" y="73.5">ＦＲ－ＢＬＦ（４個）</text>
<text x="173.4" y="77.7">Ｇ</text>
<text x="56.1" y="80.1">Ｒ４０１</text>
<text x="111.3" y="80.9">ＭＲ－Ｊ３ＣＤＬ０５Ｍ</text>
<text x="56.1" y="87.1">Ｓ４０１</text>
<text x="99.2" y="88">ＣＮ１</text>
<text x="116" y="89.8">ＭＲ－Ｊ３－ＴＭ</text>
<text x="116.7" y="88">終端用コネクタ</text>
<text x="118.1" y="86.2">ＣＯＮ４０</text>
<text x="134.9" y="87.1">ＣＮ４０Ｂ</text>
<text x="69.6" y="92.4">ＲＴＣ４０</text>
<text x="105.9" y="91.7">EM1</text>
<text x="105.9" y="95.2">DOCOM</text>
<text x="147.8" y="94.2">ＣＮ２</text>
<text x="158.1" y="91">Ｇ</text>
<text x="167.8" y="93.3">ＣＡＢ４２</text>
<text x="181.8" y="94.2">エンコーダ</text>
<text x="182.5" y="91.5">ＤＳ－Ｅ</text>
<text x="62.6" y="97.7">ＰＣ２４</text>
<text x="75.3" y="96.1">Ｐ１</text>
<text x="78.2" y="97.7">４００</text>
<text x="105.9" y="98.8">DICOM</text>
<text x="118.9" y="100.4">Ｐ２４</text>
<text x="156.9" y="98.6">ＭＲ－Ｊ３ＥＮＳＣＢＬ２０Ｍ－Ｈ</text>
<text x="62" y="104.8">１Ｘ０４８</text>
<text x="69.6" y="107.4">リアクトル</text>
<text x="75.3" y="103.2">Ｐ２</text>
<text x="78.2" y="104.8">４０１</text>
<text x="105.9" y="102.3">DOCOM</text>
<text x="118.9" y="103.9">Ｎ２４</text>
<text x="169.9" y="105.7">ＰＬＣ</text>
<text x="65.3" y="109.2">ＭＲ－ＤＣＬ５５Ｋ－４</text>
<text x="70.5" y="111.8">（ＰＰ）</text>
<text x="88.8" y="112.7">４０３</text>
<text x="146.2" y="108.3">ＣＮ１Ａ</text>
<text x="157.2" y="112.7">ＭＲ－Ｊ３ＢＵＳ １０Ｍ－Ａ</text>
<text x="159.7" y="108.3">ＣＡＢ４１</text>
<text x="91.3" y="124.2">Ｒ４０</text>
<text x="112.7" y="122.4">６</text>
<text x="116.3" y="120.6">１</text>
<text x="146.2" y="122.4">ＣＮ１Ｂ</text>
<text x="155.8" y="123.3">付属キャップ取付</text>
<text x="112.7" y="129.4">９</text>
<text x="116.3" y="131.2">５</text>
<text x="68.8" y="133.1">ＰＣ２４</text>
<text x="95.6" y="133.1">１Ｘ０４９</text>
<text x="148.7" y="133.1">ＣＮ３</text>
<text x="154.9" y="136.6">ＥＭ１</text>
<text x="89.9" y="141">ＭＲ－ＲＢ１３６－４</text>
<text x="92.4" y="139.2">回生抵抗</text>
<text x="92.6" y="143.7">（ＰＰ）</text>
<text x="154.9" y="140.1">ＣＯＭ</text>
<text x="123.3" y="147.2">Ｒ４０１</text>
<text x="123.3" y="154.2">Ｓ４０１</text>
<text x="181" y="160.6">サーマル</text>
<text x="157.4" y="164.1">１１</text>
<text x="161.6" y="162.4">１</text>
<text x="170.6" y="165.4">ＰＬＳ２４</text>
<text x="181" y="163.3">ＯＨＳ１</text>
<text x="170.6" y="172.4">Ｘ２３１５</text>
<text x="181" y="170.3">ＯＨＳ２</text>
<text x="157.4" y="178.3">２０</text>
<text x="161" y="180">１０</text>
<text x="59.7" y="191.5">ELB40</text>
<text x="102.4" y="188.9">4</text>
<text x="107.8" y="191.2">THR349</text>
<text x="53.3" y="195.1">(EW125JAGU-3P)</text>
<text x="56.2" y="193.3">125AF/15AT</text>
<text x="83.7" y="195.4">MS349</text>
<text x="104.2" y="192.9">（０．３６～０．５４Ａ）（０．１５～０．２４Ａ）</text>
<text x="106.7" y="194.7">定格：０．４５Ａ</text>
<text x="121.4" y="194.9">定格：０．２２Ａ</text>
<text x="136.7" y="197.5">１４ＡＷＧ</text>
<text x="45.5" y="200.2">Ｒ１０３</text>
<text x="73.8" y="200.2">ＦＲ４０</text>
<text x="97.8" y="200">ＦＵ０４０</text>
<text x="164.3" y="200.7">ＦＵ４０</text>
<text x="183.2" y="198.4">ファン</text>
<text x="45.5" y="207.3">Ｓ１０３</text>
<text x="73.8" y="207.3">ＦＳ４０</text>
<text x="97.8" y="207.1">ＦＶ０４０</text>
<text x="164.3" y="207.8">ＦＶ４０</text>
<text x="45.5" y="214.3">Ｔ１０３</text>
<text x="62.9" y="213.8">（ＰＰ）</text>
<text x="73.8" y="214.3">ＦＴ４０</text>
<text x="90.9" y="215.2">（ＰＰ）</text>
<text x="97.8" y="214.1">ＦＷ０４０</text>
<text x="164.3" y="214.9">ＦＷ４０</text>
<text x="189.8" y="217.9">（ＰＰ）</text>
<text x="17" y="280.9">ＤＥＳＣＲＩＰＴＩＯＮ</text>
<text x="150.7" y="280.2">ＤＷＧ　ＮＯ.</text>
<text x="21.2" y="285.2">4</text>
<text x="15.5" y="289" transform="rotate(-90 15.5 289)">１５１－Ｅ８８１０－２０２－０　Ｒ４</text>
</g>
<g font-size="1.8">
<text x="114.5" y="280.2">ＤＡＴＥ　ＤＲＡＷＮ</text>
<text x="132.2" y="280.2">ＤＥＳＩＧＮＥＤ</text>
<text x="114.5" y="282.4">日</text>
<text x="118.1" y="282.4">付</text>
<text x="132.2" y="282.4">作</text>
<text x="135.7" y="282.4">成</text>
<text x="139.3" y="282.4">者</text>
<text x="150.6" y="282.4">図</text>
<text x="154.1" y="282.4">番</text>
</g>
<g font-size="1.6">
<text x="111.5" y="21.8">a</text>
<text x="125.7" y="21.8">U</text>
<text x="111.5" y="28.9">b</text>
<text x="125.7" y="27.1">V</text>
<text x="40.1" y="31.5">32</text>
<text x="40.6" y="33.5">9</text>
<text x="111.5" y="32.4">E</text>
<text x="114.7" y="35.9">13</text>
<text x="121.7" y="35.9">14</text>
<text x="125.7" y="32.4">W</text>
<text x="114.3" y="46.5">49</text>
<text x="121.3" y="46.5">49</text>
<text x="82.8" y="53.6">L1</text>
<text x="104.1" y="53.6">L+</text>
<text x="114.3" y="48.5">20</text>
<text x="121.3" y="48.5">20</text>
<text x="132.3" y="53.6">L+</text>
<text x="153.9" y="53.6">U</text>
<text x="178.7" y="53.6">U</text>
<text x="19.4" y="59.8">1</text>
<text x="18.9" y="61.7">21</text>
<text x="82.8" y="60.7">L2</text>
<text x="104.1" y="60.7">L-</text>
<text x="132.3" y="60.7">L-</text>
<text x="153.9" y="60.7">V</text>
<text x="178.7" y="60.7">V</text>
<text x="82.8" y="67.7">L3</text>
<text x="104.5" y="67.7">E</text>
<text x="132.8" y="67.7">E</text>
<text x="153.9" y="67.7">W</text>
<text x="178.7" y="67.7">W</text>
<text x="153.9" y="74.8">E</text>
<text x="178.7" y="74.8">E</text>
<text x="82.4" y="78.3">L11</text>
<text x="153.9" y="81.9">E</text>
<text x="82.4" y="85.4">L21</text>
<text x="57.8" y="95.1">49</text>
<text x="57.8" y="97.1">19</text>
<text x="82.8" y="96">P1</text>
<text x="124.9" y="97.8">14</text>
<text x="124.9" y="101.3">14</text>
<text x="125.4" y="99.7">9</text>
<text x="57.8" y="102.2">49</text>
<text x="57.8" y="104.1">19</text>
<text x="82.8" y="103.1">P2</text>
<text x="124.9" y="103.3">10</text>
<text x="86.8" y="110.2">C</text>
<text x="170.8" y="108.4">49</text>
<text x="171.4" y="110.3">7</text>
<text x="63.1" y="130.5">49</text>
<text x="77.6" y="131.3">G3</text>
<text x="81.5" y="127.8">P</text>
<text x="86.8" y="127.8">C</text>
<text x="89.9" y="131.3">G4</text>
<text x="103.7" y="130.5">49</text>
<text x="63.1" y="132.4">19</text>
<text x="81.5" y="134.9">R</text>
<text x="86.8" y="134.9">S</text>
<text x="103.7" y="132.4">19</text>
<text x="131.9" y="145.5">L11</text>
<text x="131.9" y="152.5">L21</text>
<text x="166.4" y="165.8">83</text>
<text x="166.4" y="167.7">20</text>
<text x="178.3" y="198.5">BU</text>
<text x="178.3" y="205.5">BV</text>
<text x="57.8" y="215.3">32</text>
<text x="110.8" y="215.3">34</text>
<text x="114.3" y="215.3">49</text>
<text x="178.3" y="212.6">BW</text>
<text x="58.3" y="217.2">9</text>
<text x="110.8" y="217.2">22</text>
<text x="114.3" y="217.2">21</text>
</g>
<g font-size="1.3">
<text x="23" y="6.8">Ａ</text>
<text x="37.1" y="6.8">Ｂ</text>
<text x="51.3" y="6.8">Ｃ</text>
<text x="65.4" y="6.8">Ｄ</text>
<text x="79.5" y="6.8">Ｅ</text>
<text x="93.7" y="6.8">Ｆ</text>
<text x="107.8" y="6.8">Ｇ</text>
<text x="121.9" y="6.8">Ｈ</text>
<text x="136.1" y="6.8">Ｉ</text>
<text x="150.2" y="6.8">Ｊ</text>
<text x="164.4" y="6.8">Ｋ</text>
<text x="178.5" y="6.8">Ｌ</text>
<text x="192.6" y="6.8">Ｍ</text>
<text x="67.8" y="31.2">34-23</text>
<text x="44.9" y="70.1">34-20</text>
<text x="64.3" y="70.1">34-21</text>
<text x="85.5" y="215">34-22</text>
<text x="23" y="292.4">Ａ</text>
<text x="37.1" y="292.4">Ｂ</text>
<text x="51.3" y="292.4">Ｃ</text>
<text x="65.4" y="292.4">Ｄ</text>
<text x="79.5" y="292.4">Ｅ</text>
<text x="93.7" y="292.4">Ｆ</text>
<text x="107.8" y="292.4">Ｇ</text>
<text x="121.9" y="292.4">Ｈ</text>
<text x="136.1" y="292.4">Ｉ</text>
<text x="150.2" y="292.4">Ｊ</text>
<text x="164.4" y="292.4">Ｋ</text>
<text x="178.5" y="292.4">Ｌ</text>
<text x="192.6" y="292.4">Ｍ</text>
</g>
</svg>
